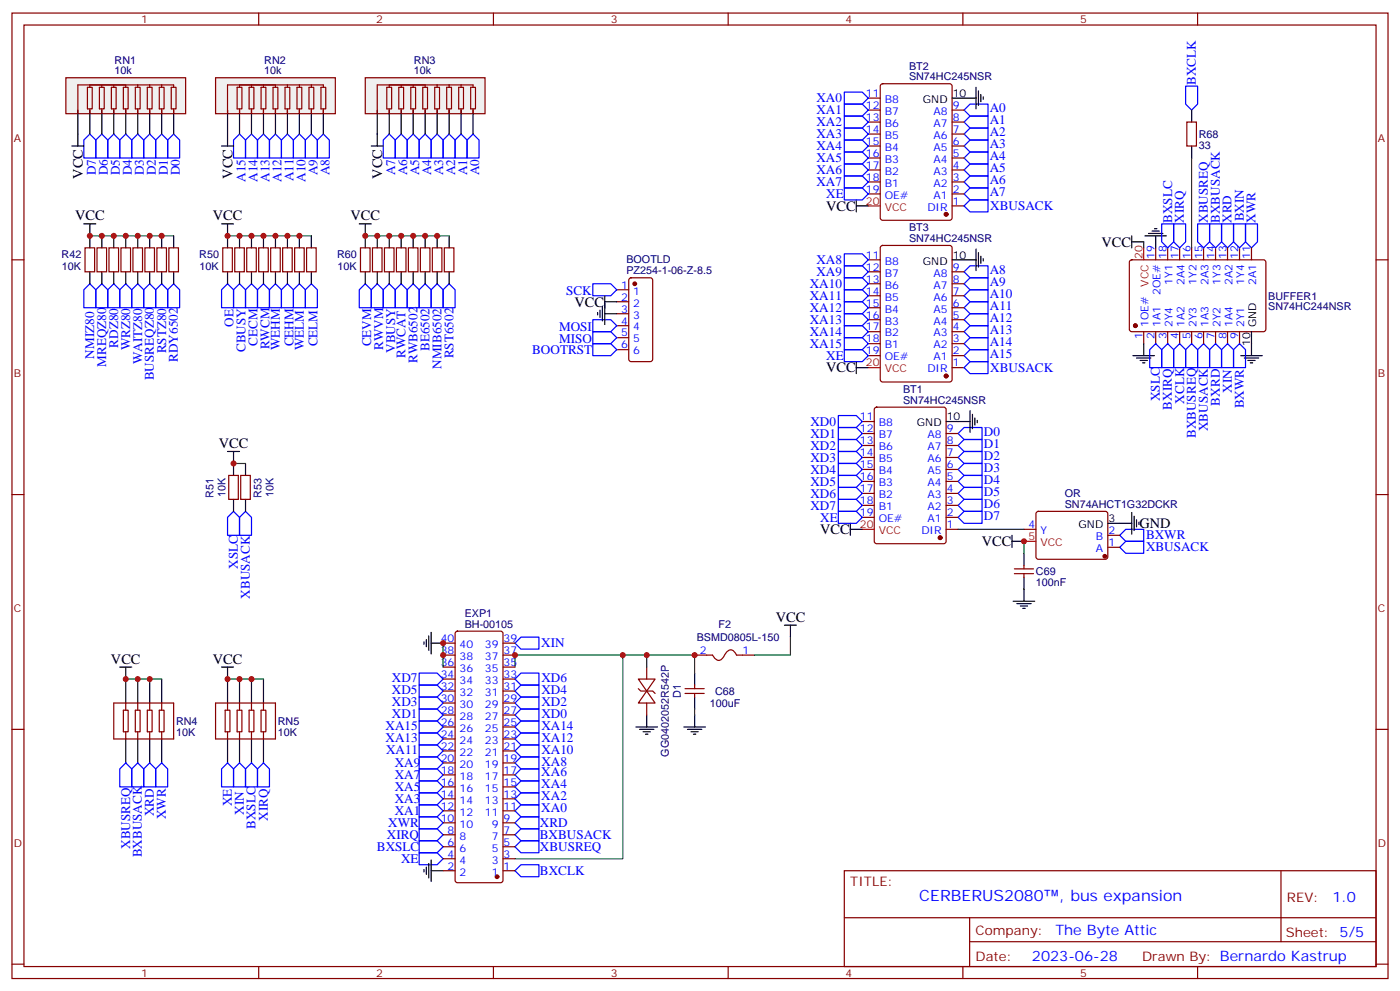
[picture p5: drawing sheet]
<svg xmlns="http://www.w3.org/2000/svg" width="412mm" height="292mm" viewBox="0 0 412 292" stroke-linecap="round" stroke-linejoin="round" font-family="sans-serif">
<g fill="none" stroke="#870000" stroke-width=".35">
<path d="M3.5 3.8h405.4v284.4h-405.4zM7.1 7.4h398.2v277.3h-398.2zM76.2 3.8v3.6M145.3 3.8v3.6M214.5 3.8v3.6M283.6 3.8v3.6M352.8 3.8v3.6M255.8 39.5h3.5M255.8 35.9h3.5M255.8 32.4h3.5M255.8 28.9h3.5M259.5 24.9l.5-.2h19.8l.6 .4 .1 39.1-.5 .6-20 .1-.7-.5v-39z"/>
<path d="M280.5 39.5h3.5M280.5 35.9h3.5M280.5 32.4h3.5M349.6 35.9h2.8v7.1h-2.8zM255.8 57.1h3.5M255.8 53.6h3.5M255.8 50.1h3.5M255.8 46.5h3.5M255.8 43h3.5M280.5 57.1h3.5M280.5 53.6h3.5M280.5 50.1h3.5"/>
<path d="M280.5 46.5h3.5M280.5 43h3.5M3.5 76.5h3.6M25 73h2.9v7h-2.9zM28.6 73h2.8v7h-2.8zM32.1 73h2.8v7h-2.8zM35.6 73h2.9v7h-2.9zM39.2 73h2.8v7h-2.8zM42.7 73h2.8v7h-2.8zM46.2 73h2.8v7h-2.8zM49.7 73h2.9v7h-2.9zM65.6 73h2.8v7h-2.8z"/>
<path d="M69.1 73h2.9v7h-2.9zM72.7 73h2.8v7h-2.8zM76.2 73h2.8v7h-2.8zM79.7 73h2.8v7h-2.8zM83.3 73h2.8v7h-2.8zM86.8 73h2.8v7h-2.8zM90.3 73h2.8v7h-2.8zM106.2 73h2.8v7h-2.8zM109.7 73h2.8v7h-2.8zM113.2 73h2.9v7h-2.9zM116.8 73h2.8v7h-2.8zM120.3 73h2.8v7h-2.8z"/>
<path d="M123.8 73h2.8v7h-2.8zM127.4 73h2.8v7h-2.8zM130.9 73h2.8v7h-2.8zM255.8 76.5h3.5M259.5 72.5l.5-.2h19.8l.6 .4 .1 39.1-.5 .6-20 .1-.7-.5v-39zM280.5 60.6h3.5M332.9 76.7l.5-.2 39.1 .1 .4 .6-.1 20.1-.6 .4-39.1-.1-.4-.6v-19.8zM340.4 73v3.5M344 73v3.5M347.5 73v3.5M351 73v3.5M354.5 73v3.5"/>
<path d="M358.1 73v3.5M361.6 73v3.5M365.1 73v3.5M368.7 73v3.5M405.3 76.5h3.6M181.7 85.3h3.5M181.7 88.9h3.5M181.7 92.4h3.5M181.7 95.9h3.5M181.7 99.4h3.5M185.4 82l.5-.2h5.7l.6 .4 .1 23.6-.5 .6-5.9 .1-.6-.5-.1-23.5zM255.8 97.7h3.5"/>
<path d="M255.8 94.2h3.5M255.8 90.6h3.5M255.8 87.1h3.5M255.8 83.6h3.5M255.8 80h3.5M280.5 97.7h3.5M280.5 94.2h3.5M280.5 90.6h3.5M280.5 87.1h3.5M280.5 83.6h3.5M280.5 80h3.5M336.9 97.7v3.5"/>
<path d="M340.4 97.7v3.5M344 97.7v3.5M347.5 97.7v3.5M351 97.7v3.5M354.5 97.7v3.5M358.1 97.7v3.5M361.6 97.7v3.5M365.1 97.7v3.5M181.7 103h3.5M255.8 104.7h3.5M255.8 101.2h3.5M280.5 108.3h3.5"/>
<path d="M280.5 104.7h3.5M280.5 101.2h3.5M254 138.3h3.5M254 134.7h3.5M254 131.2h3.5M254 127.7h3.5M254 124.1h3.5M257.8 120.1l.4-.2h19.8l.6 .4 .1 39.1-.5 .7h-20l-.6-.4-.1-39.1zM278.7 138.3h3.5M278.7 134.7h3.5M278.7 131.2h3.5M278.7 127.7h3.5"/>
<path d="M3.5 145.7h3.6M254 152.4h3.5M254 148.8h3.5M254 145.3h3.5M254 141.8h3.5M278.7 155.9h3.5M278.7 152.4h3.5M278.7 148.8h3.5M278.7 145.3h3.5M278.7 141.8h3.5M301.6 155.9h3.6M305.4 150.8l.5-.2 20 .1 .4 .6v13l-.7 .4-20-.1-.4-.6v-12.7z"/>
<path d="M326.3 157.7h3.5M405.3 145.7h3.6M326.3 161.2h3.5M188 200h5l-2.5 3.5zM190.5 196.5v3.5M204.6 192.9h5.3l.2 .4a1.56 1.56 0 0 0 2.7 .6l.9-1.4a1.56 1.56 0 0 1 2.7-.5l.6 .9h5.2M3.5 214.8h3.6M188 202.8l.7 .7h3.6l.7 .7M190.5 203.5l2.5 3.5h-5zM190.5 207v3.6M201.8 204.2h5.6M201.8 202.8h5.6"/>
<path d="M204.6 201.8v1M204.6 204.2v1.1M405.3 214.8h3.6M248.7 256.4h156.6v28.3h-156.6zM377.3 256.5v20.8M248.7 270.3h156.5M285.6 277.3h119.6M285.6 270.3v14.1M3.5 284h3.6M76.2 284.7v3.5M145.3 284.7v3.5M214.5 284.7v3.5"/>
<path d="M283.6 284.7v3.5M352.8 284.7v3.5M405.3 284h3.6"/>
</g>
<g fill="none" stroke="#00f" stroke-width=".35">
<path d="M26.5 39.5l1.7 1.7v5.3h-3.5v-5.3zM30 39.5l1.7 1.7v5.3h-3.5v-5.3zM33.5 39.5l1.8 1.7v5.3h-3.6v-5.3zM37 39.5l1.8 1.7v5.3h-3.5v-5.3zM40.6 39.5l1.7 1.7v5.3h-3.5v-5.3zM44.1 39.5l1.8 1.7v5.3h-3.6v-5.3zM47.6 39.5l1.8 1.7v5.3h-3.5v-5.3zM51.2 39.5l1.7 1.7v5.3h-3.5v-5.3zM70.6 39.5l1.7 1.7v5.3h-3.5v-5.3zM74.1 39.5l1.7 1.7v5.3h-3.5v-5.3zM77.6 39.5l1.8 1.7v5.3h-3.6v-5.3zM81.1 39.5l1.8 1.7v5.3h-3.5v-5.3z"/>
<path d="M84.7 39.5l1.7 1.7v5.3h-3.5v-5.3zM88.2 39.5l1.8 1.7v5.3h-3.6v-5.3zM91.7 39.5l1.8 1.7v5.3h-3.5v-5.3zM95.2 39.5l1.8 1.7v5.3h-3.5v-5.3zM114.7 39.5l1.7 1.7v5.3h-3.5v-5.3zM118.2 39.5l1.7 1.7v5.3h-3.5v-5.3zM121.7 39.5l1.8 1.7v5.3h-3.6v-5.3zM125.2 39.5l1.8 1.7v5.3h-3.5v-5.3zM128.8 39.5l1.7 1.7v5.3h-3.5v-5.3zM132.3 39.5l1.8 1.7v5.3h-3.6v-5.3zM135.8 39.5l1.8 1.7v5.3h-3.5v-5.3zM139.3 39.5l1.8 1.7v5.3h-3.5v-5.3z"/>
<path d="M284 39.5l1.8-1.8h5.2v3.5h-5.2zM284 35.9l1.8-1.7h5.2v3.5h-5.2zM284 32.4l1.8-1.7h5.2v3.5h-5.2zM349.2 25.4h3.6v5.3l-1.8 1.7-1.8-1.7zM248.7 55.4h5.3l1.8 1.7-1.8 1.8h-5.3zM284 46.5l1.8-1.7h5.2v3.5h-5.2zM284 50.1l1.8-1.8h5.2v3.5h-5.2zM284 57.1l1.8-1.7h5.2v3.5h-5.2zM284 53.6l1.8-1.8h5.2v3.6h-5.2zM284 43l1.8-1.8h5.2v3.6h-5.2zM284 60.6l1.8-1.7h5.2v3.5h-5.2zM342.2 65.9h3.5v5.3l-1.7 1.8-1.8-1.8z"/>
<path d="M345.7 65.9h3.5v5.3l-1.7 1.8-1.8-1.8zM352.8 65.9h3.5v5.3l-1.8 1.8-1.7-1.8zM356.3 65.9h3.5v5.3l-1.7 1.8-1.8-1.8zM359.8 65.9h3.6v5.3l-1.8 1.8-1.8-1.8zM366.9 65.9h3.5v5.3l-1.7 1.8-1.8-1.8zM26.5 83.6l1.7 1.7v5.3h-3.5v-5.3zM30 83.6l1.7 1.7v5.3h-3.5v-5.3zM33.5 83.6l1.8 1.7v5.3h-3.6v-5.3zM37 83.6l1.8 1.7v5.3h-3.5v-5.3zM38.8 85.3l1.8-1.7 1.7 1.7v5.3h-3.5zM42.3 85.3l1.8-1.7 1.8 1.7v5.3h-3.6zM47.6 83.6l1.8 1.7v5.3h-3.5v-5.3z"/>
<path d="M51.2 83.6l1.7 1.7v5.3h-3.5v-5.3zM67 83.6l1.8 1.7v5.3h-3.5v-5.3zM70.6 83.6l1.7 1.7v5.3h-3.5v-5.3zM74.1 83.6l1.7 1.7v5.3h-3.5v-5.3zM77.6 83.6l1.8 1.7v5.3h-3.6v-5.3zM79.4 85.3l1.7-1.7 1.8 1.7v5.3h-3.5zM84.7 83.6l1.7 1.7v5.3h-3.5v-5.3zM86.4 85.3l1.8-1.7 1.8 1.7v5.3h-3.6zM91.7 83.6l1.8 1.7v5.3h-3.5v-5.3zM107.6 83.6l1.8 1.7v5.3h-3.6v-5.3zM111.1 83.6l1.8 1.7v5.3h-3.5v-5.3zM114.7 83.6l1.7 1.7v5.3h-3.5v-5.3z"/>
<path d="M118.2 83.6l1.7 1.7v5.3h-3.5v-5.3zM121.7 83.6l1.8 1.7v5.3h-3.6v-5.3zM125.2 83.6l1.8 1.7v5.3h-3.5v-5.3zM127 85.3l1.8-1.7 1.7 1.7v5.3h-3.5zM132.3 83.6l1.8 1.7v5.3h-3.6v-5.3zM174.6 83.6h5.3l1.8 1.7-1.8 1.8h-5.3zM174.6 94.2h5.3l1.8 1.7-1.8 1.8h-5.3zM174.6 97.7h5.3l1.8 1.7-1.8 1.8h-5.3zM284 80l1.8-1.7h5.2v3.5h-5.2zM284 83.6l1.8-1.8h5.2v3.5h-5.2zM284 90.6l1.8-1.7h5.2v3.5h-5.2zM284 87.1l1.8-1.8h5.2v3.6h-5.2z"/>
<path d="M284 97.7l1.8-1.8h5.2v3.5h-5.2zM284 94.2l1.8-1.8h5.2v3.5h-5.2zM174.6 101.2h5.3l1.8 1.8-1.8 1.7h-5.3zM248.7 103h5.3l1.8 1.7-1.8 1.8h-5.3zM284 101.2l1.8-1.8h5.2v3.6h-5.2zM284 104.7l1.8-1.7h5.2v3.5h-5.2zM284 108.3l1.8-1.8h5.2v3.5h-5.2zM340.4 101.2l1.8 1.8v5.3h-3.5v-5.3zM342.2 103l1.8-1.8 1.7 1.8v5.3h-3.5zM347.5 101.2l1.7 1.8v5.3h-3.5v-5.3zM349.2 103l1.8-1.8 1.8 1.8v5.3h-3.6zM354.5 101.2l1.8 1.8v5.3h-3.5v-5.3z"/>
<path d="M358.1 101.2l1.7 1.8v5.3h-3.5v-5.3zM365.1 101.2l1.8 1.8v5.3h-3.5v-5.3zM282.2 134.7l1.8-1.7h5.3v3.5h-5.3zM282.2 138.3l1.8-1.8h5.3v3.5h-5.3zM282.2 131.2l1.8-1.8h5.3v3.6h-5.3zM282.2 127.7l1.8-1.8h5.3v3.5h-5.3zM246.9 150.6h5.3l1.8 1.8-1.8 1.7h-5.3zM282.2 141.8l1.8-1.8h5.3v3.5h-5.3zM282.2 145.3l1.8-1.8h5.3v3.6h-5.3zM282.2 148.8l1.8-1.7h5.3v3.5h-5.3zM282.2 152.4l1.8-1.8h5.3v3.5h-5.3zM329.8 157.7l1.8-1.8h5.3v3.5h-5.3z"/>
<path d="M329.8 161.2l1.8-1.8h5.3v3.5h-5.3z"/>
</g>
<g fill="none" stroke="#000" stroke-width=".35">
<path d="M280.5 28.9h7M287.5 25.7v6.4M288.2 26.8v4.2M288.9 27.8v2.2M289.6 28.5v.7M351 32.4v3.5M252.2 58.9v3.5M351 43v3.5M24.7 65.9h3.5M26.5 65.9v7.1M30 69.5v3.5M33.5 69.5v3.5"/>
<path d="M37 69.5v3.5M40.6 69.5v3.5M44.1 69.5v3.5M47.6 69.5v3.5M51.2 69.5v3.5M65.3 65.9h3.5M67 65.9v7.1M70.6 69.5v3.5M74.1 69.5v3.5M77.6 69.5v3.5M81.1 69.5v3.5M84.7 69.5v3.5"/>
<path d="M88.2 69.5v3.5M91.7 69.5v3.5M105.8 65.9h3.6M107.6 65.9v7.1M111.1 69.5v3.5M114.7 69.5v3.5M118.2 69.5v3.5M121.7 69.5v3.5M125.2 69.5v3.5M128.8 69.5v3.5M132.3 69.5v3.5M252.2 60.6h3.6"/>
<path d="M280.5 76.5h7M287.5 73.3v6.4M288.2 74.4v4.2M288.9 75.5v2.1M289.6 76.2v.7M333.4 71.2h3.5M333.4 69.5v3.5M337.3 69.5h6.3M338.3 68.8h4.2M339.4 68.1h2.1M340.1 67.3h.7M340.4 69.5v3.5"/>
<path d="M26.5 80v3.6M30 80v3.6M33.5 80v3.6M37 80v3.6M40.6 80v3.6M44.1 80v3.6M47.6 80v3.6M51.2 80v3.6M67 80v3.6M70.6 80v3.6M74.1 80v3.6M77.6 80v3.6"/>
<path d="M81.1 80v3.6M84.7 80v3.6M88.2 80v3.6M91.7 80v3.6M107.6 80v3.6M111.1 80v3.6M114.7 80v3.6M118.2 80v3.6M121.7 80v3.6M125.2 80v3.6M128.8 80v3.6M132.3 80v3.6"/>
<path d="M176 92v.7M176.7 91.3v2.2M177.4 90.3v4.2M178.2 88.9h3.5M178.2 87.1v8.5M178.2 92.4h3.5M368.7 97.7v7M252.2 108.3h3.6M252.2 106.5v3.5M333.7 104.7h6.4M334.8 105.4h4.2M335.8 106.2h2.2"/>
<path d="M336.5 106.9h.8M336.9 101.2v3.5M365.5 104.7h6.3M366.5 105.4h4.3M367.6 106.2h2.1M368.3 106.9h.7M278.7 124.1h7.1M285.8 121v6.3M286.5 122v4.3M287.2 123.1v2.1M287.9 123.8v.7M250.5 155.9h3.5"/>
<path d="M250.5 154.1v3.6M298.1 159.4h3.5M298.1 157.7v3.5M326.3 154.1h7.1M333.4 151v6.3M334.1 152v4.2M334.8 153.1v2.1M335.5 153.8v.7M204.6 198.2v3.6M231.1 184.1h3.5M232.8 184.1v3.5M187.3 214.1h6.4"/>
<path d="M188.4 214.8h4.2M189.4 215.5h2.2M190.1 216.2h.8M190.5 210.6v3.5M201.4 214.1h6.4M202.5 214.8h4.2M203.6 215.5h2.1M204.3 216.2h.7M204.6 205.3v3.5M204.6 210.6v3.5"/>
</g>
<path d="M351 46.5v26.5M26.5 69.5h24.7M67 69.5h24.7M107.6 69.5h24.7M336.9 71.2v1.8M282.2 155.9h19.4M190.5 196.5v-3.6h14.1v5.3M232.8 187.6v5.3h-10.6M204.6 208.8v1.8" fill="none" stroke="#008700" stroke-width=".35"/>
<g fill="#870000" stroke="#870000" stroke-width=".35">
<circle cx="278.7" cy="63.1" r=".53"/>
<circle cx="278.7" cy="110.7" r=".53"/>
<circle cx="276.9" cy="158.4" r=".53"/>
<circle cx="334.4" cy="95.9" r=".53"/>
<circle cx="187" cy="83.6" r=".53"/>
<circle cx="325.4" cy="163.8" r=".53"/>
</g>
<path d="M255.8 60.6h3.5M336.9 73v3.5M255.8 108.3h3.5M254 155.9h3.5M301.6 159.4h3.6" fill="none" stroke="#f00" stroke-width=".35"/>
<path d="M19.4 22.9h35.3v10.6h-35.3z" fill="#f0f0f0" stroke="#870000" stroke-width=".35"/>
<path d="M22.9 32.4v7.1M26.5 32.4v7.1M30 32.4v7.1M33.5 32.4v7.1M37 32.4v7.1M40.6 32.4v7.1M44.1 32.4v7.1M47.6 32.4v7.1M51.2 32.4v7.1" fill="none" stroke="#000" stroke-width=".35"/>
<g fill="none" stroke="#870000" stroke-width=".35">
<path d="M25.8 25.7h1.4v6.4h-1.4zM26.5 25v.7M26.5 32.1v1.4M29.3 25.7h1.4v6.4h-1.4zM30 25v.7M30 32.1v1.4M32.8 25.7h1.4v6.4h-1.4zM33.5 25v.7M33.5 32.1v1.4M36.3 25.7h1.4v6.4h-1.4zM37 25v.7M37 32.1v1.4"/>
<path d="M39.9 25.7h1.4v6.4h-1.4zM40.6 25v.7M40.6 32.1v1.4M43.4 25.7h1.4v6.4h-1.4zM44.1 25v.7M44.1 32.1v1.4M46.9 25.7h1.4v6.4h-1.4zM47.6 25v.7M47.6 32.1v1.4M50.4 25.7h1.5v6.4h-1.5zM51.2 25.7v-.7h-28.3v8.5M51.2 32.1v1.4"/>
</g>
<path d="M63.5 22.9h35.3v10.6h-35.3z" fill="#f0f0f0" stroke="#870000" stroke-width=".35"/>
<path d="M67 32.4v7.1M70.6 32.4v7.1M74.1 32.4v7.1M77.6 32.4v7.1M81.1 32.4v7.1M84.7 32.4v7.1M88.2 32.4v7.1M91.7 32.4v7.1M95.2 32.4v7.1" fill="none" stroke="#000" stroke-width=".35"/>
<g fill="none" stroke="#870000" stroke-width=".35">
<path d="M69.8 25.7h1.5v6.4h-1.5zM70.6 25v.7M70.6 32.1v1.4M73.4 25.7h1.4v6.4h-1.4zM74.1 25v.7M74.1 32.1v1.4M76.9 25.7h1.4v6.4h-1.4zM77.6 25v.7M77.6 32.1v1.4M80.4 25.7h1.4v6.4h-1.4zM81.1 25v.7M81.1 32.1v1.4"/>
<path d="M84 25.7h1.4v6.4h-1.4zM84.7 25v.7M84.7 32.1v1.4M87.5 25.7h1.4v6.4h-1.4zM88.2 25v.7M88.2 32.1v1.4M91 25.7h1.4v6.4h-1.4zM91.7 25v.7M91.7 32.1v1.4M94.5 25.7h1.5v6.4h-1.5zM95.2 25.7v-.7h-28.2v8.5M95.2 32.1v1.4"/>
</g>
<path d="M107.6 22.9h35.3v10.6h-35.3z" fill="#f0f0f0" stroke="#870000" stroke-width=".35"/>
<g fill="none" stroke="#000" stroke-width=".35">
<path d="M22.9 39.5v3.5M67 39.5v3.5M111.1 32.4v10.6M114.7 32.4v7.1M118.2 32.4v7.1M121.7 32.4v7.1M125.2 32.4v7.1M128.8 32.4v7.1M132.3 32.4v7.1M135.8 32.4v7.1M139.3 32.4v7.1M21.2 43h3.5"/>
<path d="M65.3 43h3.5M109.4 43h3.5M67 133h3.6M68.8 133v7M72.3 136.5v3.5M68.8 147.1v3.5M72.3 147.1v3.5M298.4 177.1h6.4M299.5 177.8h4.2M300.6 178.5h2.1M301.3 179.2h.7M301.6 162.9v3.6"/>
<path d="M301.6 170v7.1M35.3 196.5h3.5M37 196.5v10.5M40.6 200v7M44.1 200v7M47.6 200v7M65.3 196.5h3.5M67 196.5v10.5M70.6 200v7M74.1 200v7M77.6 200v7M124.9 189.1v.7"/>
<path d="M125.6 188.3v2.2M126.3 187.3v4.2M127 189.4h3.5M127 186.2v6.4M37 217.6v7.1M40.6 217.6v7.1M44.1 217.6v7.1M47.6 217.6v7.1M67 217.6v7.1M70.6 217.6v7.1M74.1 217.6v7.1M77.6 217.6v7.1"/>
<path d="M124.9 256.1v.7M125.6 255.4v2.1M126.3 254.3v4.3M127 253.3v6.3M127 256.4h3.5"/>
</g>
<g fill="none" stroke="#870000" stroke-width=".35">
<path d="M113.9 25.7h1.5v6.4h-1.5zM114.7 25v.7M114.7 32.1v1.4M117.5 25.7h1.4v6.4h-1.4zM118.2 25v.7M118.2 32.1v1.4M121 25.7h1.4v6.4h-1.4zM121.7 25v.7M121.7 32.1v1.4M124.5 25.7h1.4v6.4h-1.4zM125.2 25v.7M125.2 32.1v1.4"/>
<path d="M128.1 25.7h1.4v6.4h-1.4zM128.8 25v.7M128.8 32.1v1.4M131.6 25.7h1.4v6.4h-1.4zM132.3 25v.7M132.3 32.1v1.4M135.1 25.7h1.4v6.4h-1.4zM135.8 25v.7M135.8 32.1v1.4M138.6 25.7h1.5v6.4h-1.5zM139.3 25.7v-.7h-28.2v8.5M139.3 32.1v1.4"/>
<path d="M67.4 140h2.8v7.1h-2.8zM70.9 140h2.8v7.1h-2.8zM298.8 168.9h5.6M298.8 167.5h5.6M301.6 166.5v1M301.6 168.9v1.1M130.5 189.4h3.6M130.5 192.9h3.6M130.5 196.5h3.6M130.5 200h3.6M134.3 186.1l.5-.2h12.7l.5 .2 .2 .5v72.7l-.3 .5-.4 .2h-12.7l-.5-.3-.2-.4v-72.7zM148.2 189.4h3.5"/>
<path d="M148.2 192.9h3.5M148.2 196.5h3.5M148.2 200h3.5M33.5 207h17.7v10.6h-17.7zM36.3 209.2h1.4v6.3h-1.4zM37 207v2.2M37 215.5v2.1M39.9 209.2h1.4v6.3h-1.4zM40.6 207v2.2M40.6 215.5v2.1M43.4 209.2h1.4v6.3h-1.4zM44.1 207v2.2"/>
<path d="M44.1 215.5v2.1M46.9 209.2h1.4v6.3h-1.4zM47.6 207v2.2M47.6 215.5v2.1M63.5 207h17.6v10.6h-17.6zM66.3 209.2h1.4v6.3h-1.4zM67 207v2.2M67 215.5v2.1M69.8 209.2h1.5v6.3h-1.5zM70.6 207v2.2M70.6 215.5v2.1M73.4 209.2h1.4v6.3h-1.4z"/>
<path d="M74.1 207v2.2M74.1 215.5v2.1M76.9 209.2h1.4v6.3h-1.4zM77.6 207v2.2M77.6 215.5v2.1M130.5 217.6h3.6M130.5 207h3.6M130.5 203.5h3.6M130.5 210.6h3.6M130.5 214.1h3.6M148.2 217.6h3.5M148.2 207h3.5"/>
<path d="M148.2 203.5h3.5M148.2 210.6h3.5M148.2 214.1h3.5M130.5 238.8h3.6M130.5 235.3h3.6M130.5 231.7h3.6M130.5 228.2h3.6M130.5 224.7h3.6M130.5 221.2h3.6M148.2 238.8h3.5M148.2 235.3h3.5M148.2 231.7h3.5"/>
<path d="M148.2 228.2h3.5M148.2 224.7h3.5M148.2 221.2h3.5M130.5 256.4h3.6M130.5 252.9h3.6M130.5 249.4h3.6M130.5 245.9h3.6M130.5 242.3h3.6M148.2 256.4h3.5M148.2 252.9h3.5M148.2 249.4h3.5M148.2 245.9h3.5"/>
<path d="M148.2 242.3h3.5"/>
</g>
<path d="M68.8 136.5h3.5M301.6 159.4v3.5M37 200h10.6M67 200h10.6M130.5 189.4v7.1M183.4 192.9v60h-31.7M190.5 192.9h-38.8v3.6" fill="none" stroke="#008700" stroke-width=".35"/>
<g fill="none" stroke="#00f" stroke-width=".35">
<path d="M248.7 27.1h5.3l1.8 1.8-1.8 1.8h-5.3zM248.7 30.7h5.3l1.8 1.7-1.8 1.8h-5.3zM248.7 34.2h5.3l1.8 1.7-1.8 1.8h-5.3zM248.7 37.7h5.3l1.8 1.8-1.8 1.7h-5.3zM248.7 41.2h5.3l1.8 1.8-1.8 1.8h-5.3zM248.7 44.8h5.3l1.8 1.7-1.8 1.8h-5.3zM248.7 48.3h5.3l1.8 1.8-1.8 1.7h-5.3zM248.7 51.8h5.3l1.8 1.8-1.8 1.8h-5.3zM248.7 74.8h5.3l1.8 1.7-1.8 1.8h-5.3zM248.7 78.3h5.3l1.8 1.7-1.8 1.8h-5.3zM363.4 65.9h3.5v5.3l-1.8 1.8-1.7-1.8zM248.7 81.8h5.3l1.8 1.8-1.8 1.7h-5.3z"/>
<path d="M248.7 85.3h5.3l1.8 1.8-1.8 1.8h-5.3zM248.7 88.9h5.3l1.8 1.7-1.8 1.8h-5.3zM248.7 92.4h5.3l1.8 1.8-1.8 1.7h-5.3zM248.7 95.9h5.3l1.8 1.8-1.8 1.7h-5.3zM248.7 99.4h5.3l1.8 1.8-1.8 1.8h-5.3zM361.6 101.2l1.8 1.8v5.3h-3.6v-5.3zM246.9 122.4h5.3l1.8 1.7-1.8 1.8h-5.3zM246.9 125.9h5.3l1.8 1.8-1.8 1.7h-5.3zM246.9 129.4h5.3l1.8 1.8-1.8 1.8h-5.3zM246.9 133h5.3l1.8 1.7-1.8 1.8h-5.3zM246.9 136.5h5.3l1.8 1.8-1.8 1.7h-5.3zM68.8 150.6l1.8 1.8v5.3h-3.6v-5.3z"/>
<path d="M72.3 150.6l1.8 1.8v5.3h-3.5v-5.3zM246.9 140h5.3l1.8 1.8-1.8 1.7h-5.3zM246.9 143.5h5.3l1.8 1.8-1.8 1.8h-5.3zM246.9 147.1h5.3l1.8 1.7-1.8 1.8h-5.3zM123.5 198.2h5.3l1.7 1.8-1.7 1.8h-5.3zM151.7 200l1.8-1.8h5.2v3.6h-5.2zM151.7 189.4l1.8-1.8h5.2v3.6h-5.2zM123.5 219.4h5.3l1.7 1.8-1.7 1.7h-5.3zM123.5 215.9h5.3l1.7 1.7-1.7 1.8h-5.3zM123.5 212.3h5.3l1.7 1.8-1.7 1.8h-5.3zM123.5 208.8h5.3l1.7 1.8-1.7 1.7h-5.3zM123.5 205.3h5.3l1.7 1.7-1.7 1.8h-5.3z"/>
<path d="M123.5 201.8h5.3l1.7 1.7-1.7 1.8h-5.3zM151.7 217.6l1.8-1.7h5.2v3.5h-5.2zM151.7 214.1l1.8-1.8h5.2v3.6h-5.2zM151.7 210.6l1.8-1.8h5.2v3.5h-5.2zM151.7 207l1.8-1.7h5.2v3.5h-5.2zM153.5 201.8h5.2v3.5h-5.2l-1.8-1.8zM37 224.7l1.8 1.7v5.3h-3.5v-5.3zM40.6 224.7l1.7 1.7v5.3h-3.5v-5.3zM44.1 224.7l1.8 1.7v5.3h-3.6v-5.3zM47.6 224.7l1.8 1.7v5.3h-3.5v-5.3zM67 224.7l1.8 1.7v5.3h-3.5v-5.3zM70.6 224.7l1.7 1.7v5.3h-3.5v-5.3z"/>
<path d="M74.1 224.7l1.7 1.7v5.3h-3.5v-5.3zM77.6 224.7l1.8 1.7v5.3h-3.6v-5.3zM123.5 237h5.3l1.7 1.8-1.7 1.8h-5.3zM123.5 233.5h5.3l1.7 1.8-1.7 1.7h-5.3zM123.5 230h5.3l1.7 1.7-1.7 1.8h-5.3zM123.5 226.4h5.3l1.7 1.8-1.7 1.8h-5.3zM123.5 222.9h5.3l1.7 1.8-1.7 1.7h-5.3zM151.7 224.7l1.8-1.8h5.2v3.5h-5.2zM151.7 221.2l1.8-1.8h5.2v3.5h-5.2zM153.5 237h5.2v3.6h-5.2l-1.8-1.8zM153.5 233.5h5.2v3.5h-5.2l-1.8-1.7zM153.5 230h5.2v3.5h-5.2l-1.8-1.8z"/>
<path d="M153.5 226.4h5.2v3.6h-5.2l-1.8-1.8zM123.5 251.1h5.3l1.7 1.8-1.7 1.8h-5.3zM123.5 244.1h5.3l1.7 1.8-1.7 1.7h-5.3zM123.5 247.6h5.3l1.7 1.8-1.7 1.7h-5.3zM123.5 240.6h5.3l1.7 1.7-1.7 1.8h-5.3zM151.7 256.4l1.8-1.7h5.2v3.5h-5.2zM151.7 242.3l1.8-1.7h5.2v3.5h-5.2zM151.7 245.9l1.8-1.8h5.2v3.5h-5.2zM151.7 249.4l1.8-1.8h5.2v3.5h-5.2z"/>
</g>
<circle cx="146.4" cy="258.2" r=".53" fill="#870000" stroke="#870000" stroke-width=".35"/>
<g fill="#c00">
<circle cx="67" cy="69.5" r=".88"/>
<circle cx="70.6" cy="69.5" r=".88"/>
<circle cx="74.1" cy="69.5" r=".88"/>
<circle cx="77.6" cy="69.5" r=".88"/>
<circle cx="81.1" cy="69.5" r=".88"/>
<circle cx="84.7" cy="69.5" r=".88"/>
<circle cx="88.2" cy="69.5" r=".88"/>
<circle cx="107.6" cy="69.5" r=".88"/>
<circle cx="111.1" cy="69.5" r=".88"/>
<circle cx="114.7" cy="69.5" r=".88"/>
<circle cx="118.2" cy="69.5" r=".88"/>
<circle cx="121.7" cy="69.5" r=".88"/>
<circle cx="125.2" cy="69.5" r=".88"/>
<circle cx="128.8" cy="69.5" r=".88"/>
<circle cx="47.6" cy="69.5" r=".88"/>
<circle cx="44.1" cy="69.5" r=".88"/>
<circle cx="40.6" cy="69.5" r=".88"/>
<circle cx="37" cy="69.5" r=".88"/>
<circle cx="33.5" cy="69.5" r=".88"/>
<circle cx="30" cy="69.5" r=".88"/>
<circle cx="26.5" cy="69.5" r=".88"/>
<circle cx="204.6" cy="192.9" r=".88"/>
<circle cx="301.6" cy="159.4" r=".88"/>
<circle cx="68.8" cy="136.5" r=".88"/>
<circle cx="37" cy="200" r=".88"/>
<circle cx="44.1" cy="200" r=".88"/>
<circle cx="40.6" cy="200" r=".88"/>
<circle cx="67" cy="200" r=".88"/>
<circle cx="74.1" cy="200" r=".88"/>
<circle cx="70.6" cy="200" r=".88"/>
<circle cx="183.4" cy="192.9" r=".88"/>
<circle cx="190.5" cy="192.9" r=".88"/>
<circle cx="151.7" cy="192.9" r=".88"/>
<circle cx="130.5" cy="189.4" r=".88"/>
<circle cx="130.5" cy="192.9" r=".88"/>
</g>
<g font-size="4.6" fill="#00f">
<text x="270.8" y="265.5">CERBERUS2080</text>
<text x="312" y="265.5">, bus expansion</text>
</g>
<g font-size="4.2">
<text x="24.4" y="52.6" transform="rotate(-90 24.4 52.6)">VCC</text>
<text x="68.5" y="52.6" transform="rotate(-90 68.5 52.6)">VCC</text>
<text x="112.6" y="52.6" transform="rotate(-90 112.6 52.6)">VCC</text>
<text x="22.1" y="64.9">VCC</text>
<text x="62.7" y="64.9">VCC</text>
<text x="103.2" y="64.9">VCC</text>
<text x="243.3" y="62.1">VCC</text>
<text x="324.5" y="72.6">VCC</text>
<text x="169.3" y="90.3">VCC</text>
<text x="243.3" y="109.7">VCC</text>
<text x="64.4" y="131.9">VCC</text>
<text x="335.7" y="155.6">GND</text>
<text x="241.6" y="157.3">VCC</text>
<text x="289.2" y="160.9">VCC</text>
<text x="228.6" y="183.1">VCC</text>
<text x="32.7" y="195.4">VCC</text>
<text x="62.7" y="195.4">VCC</text>
</g>
<g font-size="4.2" fill="#00f">
<text x="392.5" y="265.7">1.0</text>
<text x="310.9" y="275.3">The Byte Attic</text>
<text x="304" y="283.1">2023-06-28</text>
</g>
<g font-size="3.9" fill="#00f">
<text x="352.2" y="25.1" transform="rotate(-90 352.2 25.1)">BXCLK</text>
<text x="240.5" y="30.2">XA0</text>
<text x="240.5" y="33.7">XA1</text>
<text x="291.6" y="33.1">A0</text>
<text x="240.5" y="37.2">XA2</text>
<text x="240.5" y="40.7">XA3</text>
<text x="291.6" y="40.1">A2</text>
<text x="291.6" y="36.6">A1</text>
<text x="240.5" y="44.3">XA4</text>
<text x="240.5" y="47.8">XA5</text>
<text x="291.6" y="47.2">A4</text>
<text x="291.6" y="43.7">A3</text>
<text x="28.2" y="51.7" transform="rotate(-90 28.2 51.7)">D7</text>
<text x="31.8" y="51.7" transform="rotate(-90 31.8 51.7)">D6</text>
<text x="35.3" y="51.7" transform="rotate(-90 35.3 51.7)">D5</text>
<text x="38.8" y="51.7" transform="rotate(-90 38.8 51.7)">D4</text>
<text x="42.3" y="51.7" transform="rotate(-90 42.3 51.7)">D3</text>
<text x="45.9" y="51.7" transform="rotate(-90 45.9 51.7)">D2</text>
<text x="49.4" y="51.7" transform="rotate(-90 49.4 51.7)">D1</text>
<text x="52.9" y="51.7" transform="rotate(-90 52.9 51.7)">D0</text>
<text x="72.3" y="53.5" transform="rotate(-90 72.3 53.5)">A15</text>
<text x="75.9" y="53.5" transform="rotate(-90 75.9 53.5)">A14</text>
<text x="79.4" y="53.5" transform="rotate(-90 79.4 53.5)">A13</text>
<text x="82.9" y="53.5" transform="rotate(-90 82.9 53.5)">A12</text>
<text x="86.4" y="53.4" transform="rotate(-90 86.4 53.4)">A11</text>
<text x="90" y="53.5" transform="rotate(-90 90 53.5)">A10</text>
<text x="93.5" y="51.7" transform="rotate(-90 93.5 51.7)">A9</text>
<text x="97" y="51.7" transform="rotate(-90 97 51.7)">A8</text>
<text x="116.4" y="51.7" transform="rotate(-90 116.4 51.7)">A7</text>
<text x="120" y="51.7" transform="rotate(-90 120 51.7)">A6</text>
<text x="123.5" y="51.7" transform="rotate(-90 123.5 51.7)">A5</text>
<text x="127" y="51.7" transform="rotate(-90 127 51.7)">A4</text>
<text x="130.5" y="51.7" transform="rotate(-90 130.5 51.7)">A3</text>
<text x="134.1" y="51.7" transform="rotate(-90 134.1 51.7)">A2</text>
<text x="137.6" y="51.7" transform="rotate(-90 137.6 51.7)">A1</text>
<text x="141.1" y="51.7" transform="rotate(-90 141.1 51.7)">A0</text>
<text x="240.5" y="51.3">XA6</text>
<text x="291.6" y="50.7">A5</text>
<text x="240.5" y="54.8">XA7</text>
<text x="243.4" y="58.3">XE</text>
<text x="291.6" y="57.8">A7</text>
<text x="291.6" y="54.2">A6</text>
<text x="291.7" y="61.8">XBUSACK</text>
<text x="345.2" y="65.6" transform="rotate(-90 345.2 65.6)">BXSLC</text>
<text x="348.7" y="65.6" transform="rotate(-90 348.7 65.6)">XIRQ</text>
<text x="355.8" y="65.6" transform="rotate(-90 355.8 65.6)">XBUSREQ</text>
<text x="359.3" y="65.7" transform="rotate(-90 359.3 65.7)">BXBUSACK</text>
<text x="362.8" y="65.6" transform="rotate(-90 362.8 65.6)">XRD</text>
<text x="366.4" y="65.2" transform="rotate(-90 366.4 65.2)">BXIN</text>
<text x="369.9" y="65.6" transform="rotate(-90 369.9 65.6)">XWR</text>
<text x="240.5" y="77.8">XA8</text>
<text x="240.5" y="81.3">XA9</text>
<text x="291.6" y="80.7">A8</text>
<text x="166.7" y="86.9">SCK</text>
<text x="238.5" y="84.8">XA10</text>
<text x="238.5" y="88.4">XA11</text>
<text x="291.6" y="87.7">A10</text>
<text x="291.6" y="84.2">A9</text>
<text x="238.5" y="91.9">XA12</text>
<text x="238.5" y="95.4">XA13</text>
<text x="291.6" y="94.8">A12</text>
<text x="291.6" y="91.3">A11</text>
<text x="68.8" y="96.2" transform="rotate(-90 68.8 96.2)">OE</text>
<text x="75.8" y="101.8" transform="rotate(-90 75.8 101.8)">CECM</text>
<text x="164.7" y="97.5">MOSI</text>
<text x="164.7" y="101">MISO</text>
<text x="238.5" y="98.9">XA14</text>
<text x="291.6" y="101.9">A14</text>
<text x="291.6" y="98.3">A13</text>
<text x="27.8" y="105.6" transform="rotate(-90 27.8 105.6)">NMIZ80</text>
<text x="34.8" y="102.4" transform="rotate(-90 34.8 102.4)">RDZ80</text>
<text x="38.3" y="103.2" transform="rotate(-90 38.3 103.2)">WRZ80</text>
<text x="41.9" y="107.2" transform="rotate(-90 41.9 107.2)">WAITZ80</text>
<text x="48.9" y="104.1" transform="rotate(-90 48.9 104.1)">RSTZ80</text>
<text x="52.3" y="106.6" transform="rotate(-90 52.3 106.6)">RDY6502</text>
<text x="72.3" y="103.7" transform="rotate(-90 72.3 103.7)">CBUSY</text>
<text x="79.4" y="102.9" transform="rotate(-90 79.4 102.9)">RWCM</text>
<text x="82.4" y="103.1" transform="rotate(-90 82.4 103.1)">WEHM</text>
<text x="86.4" y="102" transform="rotate(-90 86.4 102)">CEHM</text>
<text x="89.5" y="103.1" transform="rotate(-90 89.5 103.1)">WELM</text>
<text x="93.5" y="102" transform="rotate(-90 93.5 102)">CELM</text>
<text x="109.4" y="102" transform="rotate(-90 109.4 102)">CEVM</text>
<text x="112.9" y="103.1" transform="rotate(-90 112.9 103.1)">RWVM</text>
<text x="116.4" y="103.9" transform="rotate(-90 116.4 103.9)">VBUSY</text>
<text x="119.5" y="105.5" transform="rotate(-90 119.5 105.5)">RWCAT</text>
<text x="123" y="107" transform="rotate(-90 123 107)">RWB6502</text>
<text x="126.5" y="103.4" transform="rotate(-90 126.5 103.4)">BE6502</text>
<text x="133.6" y="105.5" transform="rotate(-90 133.6 105.5)">RST6502</text>
<text x="156.8" y="104.2">BOOTRST</text>
<text x="238.5" y="102.5">XA15</text>
<text x="243.4" y="106">XE</text>
<text x="291.6" y="105.4">A15</text>
<text x="31.2" y="108" transform="rotate(-90 31.2 108)">MREQZ80</text>
<text x="45.4" y="112" transform="rotate(-90 45.4 112)">BUSREQZ80</text>
<text x="130.1" y="108.6" transform="rotate(-90 130.1 108.6)">NMIB6502</text>
<text x="291.7" y="109.4">XBUSACK</text>
<text x="341.7" y="118.2" transform="rotate(-90 341.7 118.2)">XSLC</text>
<text x="348.8" y="118.8" transform="rotate(-90 348.8 118.8)">XCLK</text>
<text x="359.3" y="119.4" transform="rotate(-90 359.3 119.4)">BXRD</text>
<text x="362.9" y="115.7" transform="rotate(-90 362.9 115.7)">XIN</text>
<text x="238.7" y="125.4">XD0</text>
<text x="345.2" y="120.7" transform="rotate(-90 345.2 120.7)">BXIRQ</text>
<text x="366.4" y="120.3" transform="rotate(-90 366.4 120.3)">BXWR</text>
<text x="238.7" y="128.9">XD1</text>
<text x="289.8" y="131.8">D1</text>
<text x="289.8" y="128.3">D0</text>
<text x="352.3" y="129" transform="rotate(-90 352.3 129)">BXBUSREQ</text>
<text x="355.8" y="127" transform="rotate(-90 355.8 127)">XBUSACK</text>
<text x="238.7" y="132.5">XD2</text>
<text x="238.7" y="136">XD3</text>
<text x="289.8" y="135.4">D2</text>
<text x="238.7" y="139.5">XD4</text>
<text x="238.7" y="143">XD5</text>
<text x="289.8" y="142.4">D4</text>
<text x="289.8" y="138.9">D3</text>
<text x="238.7" y="146.6">XD6</text>
<text x="289.8" y="146">D5</text>
<text x="289.8" y="149.5">D6</text>
<text x="238.7" y="150.1">XD7</text>
<text x="241.6" y="153.6">XE</text>
<text x="289.8" y="153">D7</text>
<text x="337.6" y="158.8">BXWR</text>
<text x="70.1" y="167.6" transform="rotate(-90 70.1 167.6)">XSLC</text>
<text x="337.6" y="162.3">XBUSACK</text>
<text x="73.6" y="176.3" transform="rotate(-90 73.6 176.3)">XBUSACK</text>
<text x="159.5" y="190.6">XIN</text>
<text x="115.4" y="200.8">XD7</text>
<text x="159.5" y="200.9">XD6</text>
<text x="115.4" y="207.8">XD3</text>
<text x="115.4" y="204.3">XD5</text>
<text x="159.5" y="207.9">XD2</text>
<text x="159.5" y="204.4">XD4</text>
<text x="113.6" y="214.9">XA15</text>
<text x="115.4" y="211.3">XD1</text>
<text x="159.5" y="211.4">XD0</text>
<text x="159.5" y="215">XA14</text>
<text x="113.6" y="218.4">XA13</text>
<text x="113.7" y="221.9">XA11</text>
<text x="159.5" y="218.5">XA12</text>
<text x="116.3" y="225.9">XA9</text>
<text x="159.5" y="225.5">XA8</text>
<text x="159.5" y="222">XA10</text>
<text x="116.3" y="232.9">XA5</text>
<text x="116.3" y="229.4">XA7</text>
<text x="159.5" y="232.1">XA4</text>
<text x="159.5" y="228.6">XA6</text>
<text x="68.3" y="237.5" transform="rotate(-90 68.3 237.5)">XE</text>
<text x="71.8" y="239.9" transform="rotate(-90 71.8 239.9)">XIN</text>
<text x="116.3" y="236.5">XA3</text>
<text x="159.5" y="239.2">XA0</text>
<text x="159.5" y="235.6">XA2</text>
<text x="45.4" y="240.4" transform="rotate(-90 45.4 240.4)">XRD</text>
<text x="48.9" y="241.2" transform="rotate(-90 48.9 241.2)">XWR</text>
<text x="75.3" y="244.2" transform="rotate(-90 75.3 244.2)">BXSLC</text>
<text x="78.9" y="241.6" transform="rotate(-90 78.9 241.6)">XIRQ</text>
<text x="114.4" y="243.5">XWR</text>
<text x="116.3" y="240">XA1</text>
<text x="159" y="243.5">XRD</text>
<text x="38.3" y="250" transform="rotate(-90 38.3 250)">XBUSREQ</text>
<text x="111" y="250.6">BXSLC</text>
<text x="114" y="247.1">XIRQ</text>
<text x="159" y="247.1">BXBUSACK</text>
<text x="159" y="250.6">XBUSREQ</text>
<text x="41.8" y="252.5" transform="rotate(-90 41.8 252.5)">BXBUSACK</text>
<text x="118.2" y="254.1">XE</text>
<text x="159.1" y="257.6">BXCLK</text>
</g>
<g font-size="3.9" fill="#800">
<text x="250.5" y="261">TITLE:</text>
<text x="379.1" y="265.7">REV:</text>
<text x="287.4" y="275.2">Company:</text>
<text x="378.7" y="275.8">Sheet: 5/5</text>
<text x="287.4" y="282.9">Date:</text>
<text x="336.4" y="283">Drawn By: Bernardo Kastrup</text>
</g>
<g font-size="3.2" fill="#800">
<text x="41.6" y="6.8">1</text>
<text x="110.8" y="6.8">2</text>
<text x="179.9" y="6.8">3</text>
<text x="249.1" y="6.8">4</text>
<text x="318.2" y="6.8">5</text>
<text x="4.1" y="41.9">A</text>
<text x="405.9" y="41.9">A</text>
<text x="4.1" y="111.1">B</text>
<text x="405.9" y="111.1">B</text>
<text x="4.1" y="180.2">C</text>
<text x="405.9" y="180.2">C</text>
<text x="4.1" y="249.4">D</text>
<text x="405.9" y="249.4">D</text>
<text x="41.6" y="287.7">1</text>
<text x="110.8" y="287.7">2</text>
<text x="179.9" y="287.7">3</text>
<text x="249.1" y="287.7">4</text>
<text x="318.2" y="287.7">5</text>
</g>
<g font-size="3.2" fill="#000080">
<text x="33.7" y="21.8">10k</text>
<text x="33.7" y="18.7">RN1</text>
<text x="77.8" y="21.8">10k</text>
<text x="77.8" y="18.7">RN2</text>
<text x="121.9" y="21.8">10k</text>
<text x="121.9" y="18.7">RN3</text>
<text x="267.8" y="23.6">SN74HC245NSR</text>
<text x="267.8" y="20.5">BT2</text>
<text x="353.1" y="40.7">R68</text>
<text x="353.1" y="43.8">33</text>
<text x="267.8" y="71.2">SN74HC245NSR</text>
<text x="267.8" y="68.1">BT3</text>
<text x="18.1" y="76">R42</text>
<text x="58.7" y="76">R50</text>
<text x="99.3" y="76">R60</text>
<text x="184.5" y="77.5">BOOTLD</text>
<text x="18.2" y="79.5">10K</text>
<text x="58.8" y="79.5">10K</text>
<text x="99.4" y="79.5">10K</text>
<text x="184.5" y="80.6">PZ254-1-06-Z-8.5</text>
<text x="373.6" y="88.3">BUFFER1</text>
<text x="373.6" y="91.4">SN74HC244NSR</text>
<text x="266" y="118.9">SN74HC245NSR</text>
<text x="266" y="115.7">BT1</text>
<text x="62.9" y="146.6" transform="rotate(-90 62.9 146.6)">R51</text>
<text x="66.4" y="146.5" transform="rotate(-90 66.4 146.5)">10K</text>
<text x="77" y="146.6" transform="rotate(-90 77 146.6)">R53</text>
<text x="80.5" y="146.5" transform="rotate(-90 80.5 146.5)">10K</text>
<text x="313.6" y="149.5">SN74AHCT1G32DCKR</text>
<text x="313.6" y="146.4">OR</text>
<text x="305.2" y="172.6">100nF</text>
<text x="305.2" y="169.5">C69</text>
<text x="136.9" y="184.8">BH-00105</text>
<text x="136.9" y="181.7">EXP1</text>
<text x="211.6" y="185.1">F2</text>
<text x="205.2" y="188.9">BSMD0805L-150</text>
<text x="200.5" y="205.6" transform="rotate(-90 200.5 205.6)">D1</text>
<text x="209.1" y="208.3">100uF</text>
<text x="210.6" y="204.7">C68</text>
<text x="51.9" y="213.6">RN4</text>
<text x="81.8" y="213.6">RN5</text>
<text x="51.9" y="216.7">10K</text>
<text x="81.8" y="216.7">10K</text>
<text x="197" y="222.8" transform="rotate(-90 197 222.8)">GG0402052R542P</text>
</g>
<g font-size="3.2" fill="#00f">
<text x="255.1" y="28.5">11</text>
<text x="255.1" y="32.1">12</text>
<text x="255.1" y="35.6">13</text>
<text x="260.6" y="30.3">B8</text>
<text x="260.6" y="33.8">B7</text>
<text x="275" y="33.8">A8</text>
<text x="280.6" y="35.6">8</text>
<text x="280.6" y="32.1">9</text>
<text x="255.1" y="39.1">14</text>
<text x="260.6" y="37.4">B6</text>
<text x="260.6" y="40.9">B5</text>
<text x="275" y="40.9">A6</text>
<text x="275" y="37.4">A7</text>
<text x="280.6" y="39.1">7</text>
<text x="255.1" y="42.7">15</text>
<text x="255.1" y="46.2">16</text>
<text x="260.6" y="44.4">B4</text>
<text x="260.6" y="47.9">B3</text>
<text x="275" y="47.9">A4</text>
<text x="275" y="44.4">A5</text>
<text x="280.6" y="46.2">5</text>
<text x="280.6" y="42.7">6</text>
<text x="255.1" y="49.7">17</text>
<text x="255.1" y="53.2">18</text>
<text x="260.6" y="51.5">B2</text>
<text x="275" y="51.5">A3</text>
<text x="280.6" y="53.2">3</text>
<text x="280.6" y="49.7">4</text>
<text x="255.1" y="56.8">19</text>
<text x="260.6" y="55">B1</text>
<text x="260.6" y="58.5">OE#</text>
<text x="275" y="58.5">A1</text>
<text x="275" y="55">A2</text>
<text x="280.6" y="56.8">2</text>
<text x="273.2" y="62.1">DIR</text>
<text x="280.6" y="60.3">1</text>
<text x="255.1" y="76.2">11</text>
<text x="260.6" y="77.9">B8</text>
<text x="340.1" y="76.3" transform="rotate(-90 340.1 76.3)">19</text>
<text x="343.6" y="76.3" transform="rotate(-90 343.6 76.3)">18</text>
<text x="347.1" y="76.3" transform="rotate(-90 347.1 76.3)">17</text>
<text x="350.7" y="76.3" transform="rotate(-90 350.7 76.3)">16</text>
<text x="354.2" y="76.3" transform="rotate(-90 354.2 76.3)">15</text>
<text x="357.7" y="76.3" transform="rotate(-90 357.7 76.3)">14</text>
<text x="361.2" y="76.3" transform="rotate(-90 361.2 76.3)">13</text>
<text x="364.8" y="76.3" transform="rotate(-90 364.8 76.3)">12</text>
<text x="368.3" y="76.3" transform="rotate(-90 368.3 76.3)">11</text>
<text x="255.1" y="79.7">12</text>
<text x="255.1" y="83.2">13</text>
<text x="260.6" y="81.5">B7</text>
<text x="275" y="81.5">A8</text>
<text x="280.6" y="83.2">8</text>
<text x="280.6" y="79.7">9</text>
<text x="345.4" y="83.8" transform="rotate(-90 345.4 83.8)">1Y1</text>
<text x="352.4" y="83.8" transform="rotate(-90 352.4 83.8)">1Y2</text>
<text x="359.5" y="83.8" transform="rotate(-90 359.5 83.8)">1Y3</text>
<text x="366.5" y="83.8" transform="rotate(-90 366.5 83.8)">1Y4</text>
<text x="183" y="85">1</text>
<text x="183" y="88.5">2</text>
<text x="186.5" y="86.7">1</text>
<text x="255.1" y="86.7">14</text>
<text x="260.6" y="85">B6</text>
<text x="260.6" y="88.5">B5</text>
<text x="275" y="88.5">A6</text>
<text x="275" y="85">A7</text>
<text x="280.6" y="86.7">7</text>
<text x="341.8" y="86.9" transform="rotate(-90 341.8 86.9)">2OE#</text>
<text x="348.9" y="84" transform="rotate(-90 348.9 84)">2A4</text>
<text x="356" y="84" transform="rotate(-90 356 84)">2A3</text>
<text x="363" y="84" transform="rotate(-90 363 84)">2A2</text>
<text x="370.1" y="84" transform="rotate(-90 370.1 84)">2A1</text>
<text x="183" y="92">3</text>
<text x="183" y="95.6">4</text>
<text x="186.5" y="90.3">2</text>
<text x="186.5" y="93.8">3</text>
<text x="255.1" y="90.3">15</text>
<text x="255.1" y="93.8">16</text>
<text x="260.6" y="92">B4</text>
<text x="260.6" y="95.6">B3</text>
<text x="275" y="95.6">A4</text>
<text x="275" y="92">A5</text>
<text x="280.6" y="93.8">5</text>
<text x="280.6" y="90.3">6</text>
<text x="183" y="99.1">5</text>
<text x="186.5" y="97.3">4</text>
<text x="186.5" y="100.9">5</text>
<text x="255.1" y="97.3">17</text>
<text x="255.1" y="100.9">18</text>
<text x="260.6" y="99.1">B2</text>
<text x="275" y="99.1">A3</text>
<text x="280.6" y="100.9">3</text>
<text x="280.6" y="97.3">4</text>
<text x="336.5" y="99.9" transform="rotate(-90 336.5 99.9)">1</text>
<text x="338.3" y="96.4" transform="rotate(-90 338.3 96.4)">1OE#</text>
<text x="340.1" y="99.9" transform="rotate(-90 340.1 99.9)">2</text>
<text x="341.8" y="96.4" transform="rotate(-90 341.8 96.4)">1A1</text>
<text x="343.6" y="99.9" transform="rotate(-90 343.6 99.9)">3</text>
<text x="345.4" y="96.4" transform="rotate(-90 345.4 96.4)">2Y4</text>
<text x="347.1" y="99.9" transform="rotate(-90 347.1 99.9)">4</text>
<text x="348.9" y="96.4" transform="rotate(-90 348.9 96.4)">1A2</text>
<text x="350.7" y="99.9" transform="rotate(-90 350.7 99.9)">5</text>
<text x="352.4" y="96.4" transform="rotate(-90 352.4 96.4)">2Y3</text>
<text x="354.2" y="99.9" transform="rotate(-90 354.2 99.9)">6</text>
<text x="356" y="96.4" transform="rotate(-90 356 96.4)">1A3</text>
<text x="357.7" y="99.9" transform="rotate(-90 357.7 99.9)">7</text>
<text x="359.5" y="96.4" transform="rotate(-90 359.5 96.4)">2Y2</text>
<text x="361.2" y="99.9" transform="rotate(-90 361.2 99.9)">8</text>
<text x="363" y="96.4" transform="rotate(-90 363 96.4)">1A4</text>
<text x="364.8" y="99.9" transform="rotate(-90 364.8 99.9)">9</text>
<text x="366.5" y="96.4" transform="rotate(-90 366.5 96.4)">2Y1</text>
<text x="183" y="102.6">6</text>
<text x="186.5" y="104.4">6</text>
<text x="255.1" y="104.4">19</text>
<text x="260.6" y="102.6">B1</text>
<text x="260.6" y="106.2">OE#</text>
<text x="275" y="106.2">A1</text>
<text x="275" y="102.6">A2</text>
<text x="280.6" y="107.9">1</text>
<text x="280.6" y="104.4">2</text>
<text x="273.2" y="109.7">DIR</text>
<text x="253.3" y="123.8">11</text>
<text x="258.8" y="125.6">B8</text>
<text x="253.3" y="127.3">12</text>
<text x="253.3" y="130.8">13</text>
<text x="258.8" y="129.1">B7</text>
<text x="273.2" y="129.1">A8</text>
<text x="278.9" y="130.8">8</text>
<text x="278.9" y="127.3">9</text>
<text x="253.3" y="134.4">14</text>
<text x="253.3" y="137.9">15</text>
<text x="258.8" y="132.6">B6</text>
<text x="258.8" y="136.1">B5</text>
<text x="273.2" y="136.1">A6</text>
<text x="273.2" y="132.6">A7</text>
<text x="278.9" y="137.9">6</text>
<text x="278.9" y="134.4">7</text>
<text x="253.3" y="141.4">16</text>
<text x="258.8" y="139.7">B4</text>
<text x="258.8" y="143.2">B3</text>
<text x="273.2" y="143.2">A4</text>
<text x="273.2" y="139.7">A5</text>
<text x="278.9" y="141.4">5</text>
<text x="253.3" y="145">17</text>
<text x="253.3" y="148.5">18</text>
<text x="258.8" y="146.7">B2</text>
<text x="273.2" y="146.7">A3</text>
<text x="278.9" y="148.5">3</text>
<text x="278.9" y="145">4</text>
<text x="253.3" y="152">19</text>
<text x="258.8" y="150.2">B1</text>
<text x="258.8" y="153.8">OE#</text>
<text x="273.2" y="153.8">A1</text>
<text x="273.2" y="150.2">A2</text>
<text x="278.9" y="155.5">1</text>
<text x="278.9" y="152">2</text>
<text x="303" y="155.5">4</text>
<text x="271.4" y="157.3">DIR</text>
<text x="306.5" y="157.3">Y</text>
<text x="322.8" y="159.1">B</text>
<text x="326.5" y="160.8">1</text>
<text x="326.5" y="157.3">2</text>
<text x="322.8" y="162.6">A</text>
<text x="129.8" y="189.1">40</text>
<text x="135.4" y="190.8">40</text>
<text x="142.8" y="190.8">39</text>
<text x="148.3" y="189.1">39</text>
<text x="129.8" y="192.6">38</text>
<text x="129.8" y="196.1">36</text>
<text x="135.4" y="194.3">38</text>
<text x="135.4" y="197.9">36</text>
<text x="142.8" y="197.9">35</text>
<text x="142.8" y="194.3">37</text>
<text x="148.3" y="196.1">35</text>
<text x="148.3" y="192.6">37</text>
<text x="206.1" y="192.6">2</text>
<text x="218.7" y="192.6">1</text>
<text x="129.8" y="199.6">34</text>
<text x="129.8" y="203.2">32</text>
<text x="135.4" y="201.4">34</text>
<text x="142.8" y="201.4">33</text>
<text x="148.3" y="203.2">31</text>
<text x="148.3" y="199.6">33</text>
<text x="129.8" y="206.7">30</text>
<text x="135.4" y="204.9">32</text>
<text x="135.4" y="208.5">30</text>
<text x="142.8" y="208.5">29</text>
<text x="142.8" y="204.9">31</text>
<text x="148.3" y="206.7">29</text>
<text x="129.8" y="210.2">28</text>
<text x="129.8" y="213.7">26</text>
<text x="135.4" y="212">28</text>
<text x="135.4" y="215.5">26</text>
<text x="142.8" y="215.5">25</text>
<text x="142.8" y="212">27</text>
<text x="148.3" y="213.7">25</text>
<text x="148.3" y="210.2">27</text>
<text x="129.8" y="217.3">24</text>
<text x="129.8" y="220.8">22</text>
<text x="135.4" y="219">24</text>
<text x="142.8" y="219">23</text>
<text x="148.3" y="220.8">21</text>
<text x="148.3" y="217.3">23</text>
<text x="129.8" y="224.3">20</text>
<text x="129.8" y="227.9">18</text>
<text x="135.4" y="222.6">22</text>
<text x="135.4" y="226.1">20</text>
<text x="142.8" y="226.1">19</text>
<text x="142.8" y="222.6">21</text>
<text x="148.3" y="227.9">17</text>
<text x="148.3" y="224.3">19</text>
<text x="129.8" y="231.4">16</text>
<text x="135.4" y="229.6">18</text>
<text x="135.4" y="233.2">16</text>
<text x="142.8" y="233.2">15</text>
<text x="142.8" y="229.6">17</text>
<text x="148.3" y="231.4">15</text>
<text x="129.8" y="234.9">14</text>
<text x="129.8" y="238.4">12</text>
<text x="135.4" y="236.7">14</text>
<text x="142.8" y="236.7">13</text>
<text x="148.3" y="238.4">11</text>
<text x="148.3" y="234.9">13</text>
<text x="129.8" y="242">10</text>
<text x="131.9" y="245.5">8</text>
<text x="135.4" y="240.2">12</text>
<text x="135.4" y="243.7">10</text>
<text x="142.8" y="240.2">11</text>
<text x="144.8" y="243.7">9</text>
<text x="148.3" y="245.5">7</text>
<text x="148.3" y="242">9</text>
<text x="131.9" y="249">6</text>
<text x="135.4" y="247.3">8</text>
<text x="135.4" y="250.8">6</text>
<text x="144.8" y="250.8">5</text>
<text x="144.8" y="247.3">7</text>
<text x="148.3" y="249">5</text>
<text x="131.9" y="252.6">4</text>
<text x="131.9" y="256.1">2</text>
<text x="135.4" y="254.3">4</text>
<text x="135.4" y="257.8">2</text>
<text x="144.8" y="257.8">1</text>
<text x="144.8" y="254.3">3</text>
<text x="148.3" y="256.1">1</text>
<text x="148.3" y="252.6">3</text>
</g>
<g font-size="3.2">
<text x="280.6" y="28.5">10</text>
<text x="271.9" y="30.3">GND</text>
<text x="271.9" y="77.9">GND</text>
<text x="280.6" y="76.2">10</text>
<text x="368.3" y="101.9" transform="rotate(-90 368.3 101.9)">10</text>
<text x="370.1" y="96.4" transform="rotate(-90 370.1 96.4)">GND</text>
<text x="270.1" y="125.6">GND</text>
<text x="278.9" y="123.8">10</text>
<text x="317.7" y="155.5">GND</text>
<text x="326.5" y="153.8">3</text>
</g>
<g font-size="3.2" fill="#f00">
<text x="255.1" y="60.3">20</text>
<text x="260.6" y="62.1">VCC</text>
<text x="336.5" y="76.3" transform="rotate(-90 336.5 76.3)">20</text>
<text x="338.3" y="84.4" transform="rotate(-90 338.3 84.4)">VCC</text>
<text x="255.1" y="107.9">20</text>
<text x="260.6" y="109.7">VCC</text>
<text x="253.3" y="155.5">20</text>
<text x="258.8" y="157.3">VCC</text>
<text x="303" y="159.1">5</text>
<text x="306.5" y="160.8">VCC</text>
</g>
</svg>
